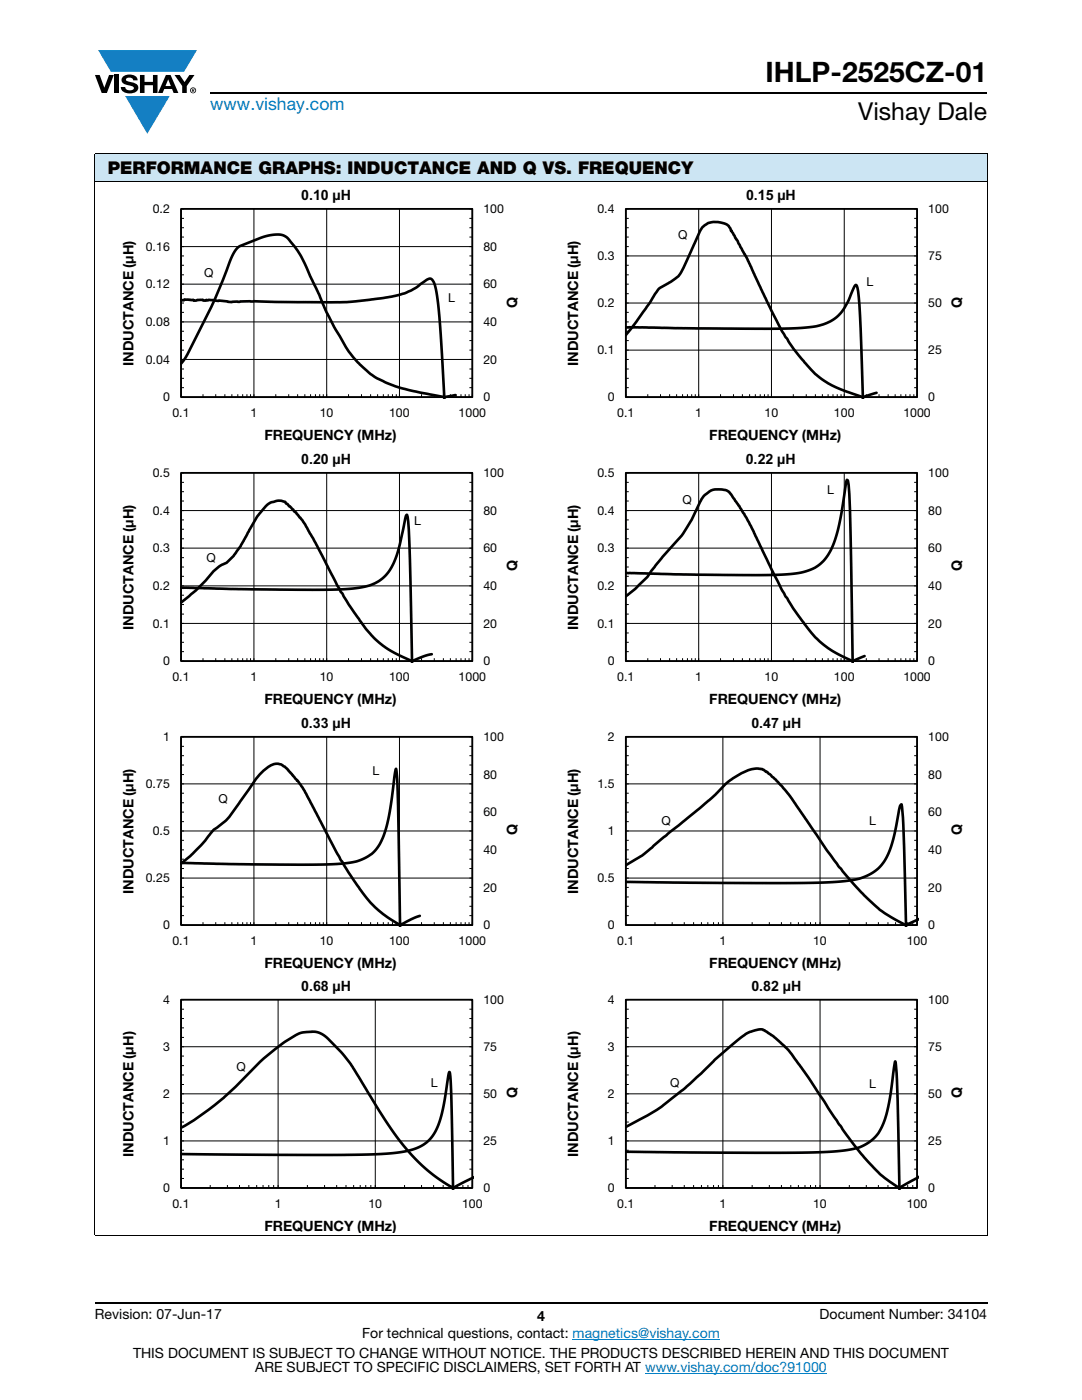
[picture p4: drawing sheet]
<svg xmlns="http://www.w3.org/2000/svg" width="216mm" height="279mm" viewBox="0 0 216 279" stroke-linecap="round" stroke-linejoin="round" font-family="sans-serif">
<g fill="#147fc3">
<path d="M19.6 10h19.7l-2.6 4.3h-1.1h-13.5z"/>
<path d="M25 19.2h8.9l-4.5 7.5z"/>
</g>
<g fill="#000">
<path d="M18.9 15h1l.9 2.5 1-2.5h.9l-1.4 3.6h-1zM22.9 15h.9v3.6h-.9zM24.6 15.3a2.1 2.1 0 0 1 2.8 .3l.1 .4h-.9a.79 .79 0 0 0-.7-.5 .79 .79 0 0 0-.8 .4l.3 .3 1 .2a1.08 1.08 0 0 1 1.2 1 1.08 1.08 0 0 1-1.1 1.2 1.73 1.73 0 0 1-2.4-1.2h.9a.96 .96 0 0 0 .8 .6 .96 .96 0 0 0 .9-.4 1.31 1.31 0 0 0-1.2-.6 1.03 1.03 0 0 1-1.1-.6 1.03 1.03 0 0 1 .2-1.1zM27.9 15h.9v1.3h1.7v-1.3h.9v3.6h-.9v-1.6h-1.7v1.6h-.9zM34.8 15h1.1l.9 1.4 1-1.4h1l-1.5 2.2v1.4h-.9v-1.4z"/>
<path d="M33.6 15.9l.5 1.3h-1.1zM33.1 15l-1.6 3.6h1l.3-.8h1.5l.3 .8h1l-1.6-3.6z"/>
<path d="M38.4 17.8h.2v.2h-.2zM38.3 17.7v.7h.1v-.3l.4 .3-.2-.3 .2-.2-.1-.2z"/>
<path d="M38.1 18a.46 .46 0 0 1 .9 0 .46 .46 0 0 1-.9 0zM37.9 18a.6 .6 0 0 0 1.2 0 .6 .6 0 0 0-1.2 0z"/>
</g>
<path d="M42 18.6h155M18.9 260h178.1" fill="none" stroke="#000" stroke-width=".36"/>
<path d="M114.3 267.3h29.3M128.7 274h36.3" fill="none" stroke="#007ec4" stroke-width=".2"/>
<path d="M18.9 30.7h178.1v5.5h-178.1z" fill="#cce5f3"/>
<path d="M18.9 30.7h178.1M18.9 36.2h178.1M18.9 30.8v215.6M197 30.8v215.6M18.9 246.5h178.1" fill="none" stroke="#000" stroke-width=".2"/>
<path d="M24.3 37.5h79.5v50.9h-79.5z" fill="#fff"/>
<g fill="none" stroke="#000" stroke-width=".2">
<path d="M36.1 41.7h58.2v37.6h-58.2zM36.1 56.7h58.2M36.1 49.2h58.2M36.1 58.6h.6M36.1 54.8h.6M36.1 52.9h.6M36.1 51.1h.6M36.1 47.3h.6M36.1 45.4h.6M36.1 43.6h.6M50.7 41.7v37.6M65.2 41.7v37.6"/>
<path d="M79.7 41.7v37.6M93.7 58.6h.6M93.7 54.8h.6M93.7 52.9h.6M93.7 51.1h.6M93.7 47.3h.6M93.7 45.4h.6M93.7 43.6h.6M36.1 71.7h58.2M36.1 64.2h58.2M36.1 77.4h.6M36.1 75.5h.6"/>
<path d="M36.1 73.6h.6M36.1 69.9h.6M36.1 68h.6M36.1 66.1h.6M36.1 62.3h.6M36.1 60.5h.6M40.5 78.7v.6M43 78.7v.6M44.9 78.7v.6M46.3 78.7v.6M47.5 78.7v.6M48.4 78.7v.6"/>
<path d="M49.3 78.7v.6M50 78.7v.6M55 78.7v.6M57.6 78.7v.6M59.4 78.7v.6M60.8 78.7v.6M62 78.7v.6M62.9 78.7v.6M63.8 78.7v.6M64.5 78.7v.6M69.5 78.7v.6M72.1 78.7v.6"/>
<path d="M74 78.7v.6M75.3 78.7v.6M76.5 78.7v.6M77.5 78.7v.6M78.3 78.7v.6M79.1 78.7v.6M84.1 78.7v.6M86.7 78.7v.6M88.5 78.7v.6M89.9 78.7v.6M91 78.7v.6M92 78.7v.6"/>
<path d="M92.8 78.7v.6M93.6 78.7v.6M93.7 77.4h.6M93.7 75.5h.6M93.7 73.6h.6M93.7 69.9h.6M93.7 68h.6M93.7 66.1h.6M93.7 62.3h.6M93.7 60.5h.6"/>
</g>
<path d="M36.1 41.7h58.2v37.6h-58.2z" fill="none" stroke="#000" stroke-width=".35"/>
<path d="M36.1 59.9h.5l.3-.1h1.7l.1 .2 1.7-.2 .2 .2h.3l.2-.1 .3 .1 .4-.2 4.4 .5 4.5-.2 4.8 .2h13.8l7.2-.8 3.1-.6 2.5-1 2.7-1.8a1.01 1.01 0 0 1 1.1-.5 1.01 1.01 0 0 1 .7 .9l.6 2.2 .4 4.1 1.1 16.8M36.1 72.6l1.4-2 4.7-9.4 2.2-5.2 1.7-4.5 1-1.7 .7-.7 4.6-1.8 1.8-.4 1.7-.1 .8 .3 .8 .5 2.4 3.3 3.8 7.9 1.4 3.5 1.6 2.9 2.9 5 2.2 2.5 2.1 1.9 .9 .6 2.2 1.2 1.9 .7 3.3 .9 6.2 1.2 2.5-.4" fill="none" stroke="#000" stroke-width=".53"/>
<g fill="#fff">
<path d="M89.4 57.8h1.4v3h-1.4z"/>
<path d="M40.7 52.8h1.9v3h-1.9z"/>
<path d="M113 37.5h79.6v50.9h-79.6z"/>
</g>
<g fill="none" stroke="#000" stroke-width=".2">
<path d="M124.9 41.7h58.1v37.6h-58.1zM124.9 58.6h.6M124.9 56.7h.6M124.9 54.8h.6M124.9 52.9h.6M124.9 49.2h.6M124.9 47.3h.6M124.9 45.4h.6M124.9 43.6h.6M139.4 41.7v37.6M153.9 41.7v37.6M168.5 41.7v37.6"/>
<path d="M182.4 58.6h.6M182.4 56.7h.6M182.4 54.8h.6M182.4 52.9h.6M182.4 49.2h.6M182.4 47.3h.6M182.4 45.4h.6M182.4 43.6h.6M183 51.1h-58.1M124.9 77.4h.6M124.9 75.5h.6M124.9 73.6h.6"/>
<path d="M124.9 71.7h.6M124.9 68h.6M124.9 66.1h.6M124.9 64.2h.6M124.9 62.3h.6M129.3 78.7v.6M131.8 78.7v.6M133.6 78.7v.6M135 78.7v.6M136.2 78.7v.6M137.2 78.7v.6M138 78.7v.6"/>
<path d="M138.7 78.7v.6M143.8 78.7v.6M146.4 78.7v.6M148.1 78.7v.6M149.6 78.7v.6M150.7 78.7v.6M151.7 78.7v.6M152.5 78.7v.6M153.3 78.7v.6M158.3 78.7v.6M160.9 78.7v.6M162.7 78.7v.6"/>
<path d="M164.1 78.7v.6M165.2 78.7v.6M166.2 78.7v.6M167.1 78.7v.6M167.8 78.7v.6M172.9 78.7v.6M175.4 78.7v.6M177.2 78.7v.6M178.6 78.7v.6M179.8 78.7v.6M180.7 78.7v.6M181.6 78.7v.6"/>
<path d="M182.3 78.7v.6M182.4 77.4h.6M182.4 75.5h.6M182.4 73.6h.6M182.4 71.7h.6M182.4 68h.6M182.4 66.1h.6M182.4 64.2h.6M182.4 62.3h.6M183 69.9h-58.1M183 60.5h-58.1"/>
</g>
<path d="M124.9 41.7h58.1v37.6h-58.1z" fill="none" stroke="#000" stroke-width=".35"/>
<path d="M124.9 65.3l29.1 .3 5.3-.1 3.6-.4 1.4-.4 1.4-.6 1.7-1.3 .9-1 .8-1.5 1.3-2.9 .4-.5a4.9 4.9 0 0 1 .6 2.9l.8 19.8M124.9 66.9l3.9-5.3 2.6-3.9 2.6-1.5 1.4-1.1 .3-.4 4.4-9.3 1.2-.9 .5-.1 1.5-.1 .8 .2 .7 .2 .6 .4 .5 1 .1-.1 1.2 2.1 1.9 3.6 4 8.6 2.8 5.5 2.5 3.9 3.5 4.2 2.1 1.8 2.8 1.6 4.1 1.5a2.19 2.19 0 0 0 2.2 .1l1.8-.5" fill="none" stroke="#000" stroke-width=".53"/>
<g fill="#fff">
<path d="M172.9 54.7h1.4v2.9h-1.4z"/>
<path d="M135.3 45.3h1.9v2.9h-1.9z"/>
<path d="M24.3 90.1h79.5v51h-79.5z"/>
</g>
<g fill="none" stroke="#000" stroke-width=".2">
<path d="M36.1 94.4h58.2v37.5h-58.2zM36.1 100h.6M36.1 98.1h.6M36.1 96.3h.6M50.7 94.4v37.5M65.2 94.4v37.5M79.7 94.4v37.5M93.7 100h.6M93.7 98.1h.6M93.7 96.3h.6M36.1 116.9h58.2M36.1 109.4h58.2"/>
<path d="M36.1 101.9h58.2M36.1 118.8h.6M36.1 115h.6M36.1 113.2h.6M36.1 111.3h.6M36.1 107.5h.6M36.1 105.6h.6M36.1 103.8h.6M93.7 118.8h.6M93.7 115h.6M93.7 113.2h.6M93.7 111.3h.6"/>
<path d="M93.7 107.5h.6M93.7 105.6h.6M93.7 103.8h.6M36.1 124.4h58.2M36.1 130h.6M36.1 128.2h.6M36.1 126.3h.6M36.1 122.6h.6M36.1 120.6h.6M40.5 131.4v.5M43 131.4v.5M44.9 131.4v.5"/>
<path d="M46.3 131.4v.5M47.5 131.4v.5M48.4 131.4v.5M49.3 131.4v.5M50 131.4v.5M55 131.4v.5M57.6 131.4v.5M59.4 131.4v.5M60.8 131.4v.5M62 131.4v.5M62.9 131.4v.5M63.8 131.4v.5"/>
<path d="M64.5 131.4v.5M69.5 131.4v.5M72.1 131.4v.5M74 131.4v.5M75.3 131.4v.5M76.5 131.4v.5M77.5 131.4v.5M78.3 131.4v.5M79.1 131.4v.5M84.1 131.4v.5M86.7 131.4v.5M88.5 131.4v.5"/>
<path d="M89.9 131.4v.5M91 131.4v.5M92 131.4v.5M92.8 131.4v.5M93.6 131.4v.5M93.7 130h.6M93.7 128.2h.6M93.7 126.3h.6M93.7 122.6h.6M93.7 120.6h.6"/>
</g>
<path d="M36.1 94.4h58.2v37.5h-58.2z" fill="none" stroke="#000" stroke-width=".35"/>
<path d="M36.1 117.3l13.9 .3 15.2 .1 5.2-.2 3.5-.7 1.5-.7 1.1-.8 1-1.2 .8-1.2 1.2-3.1 1.4-6.6 .2-.5 .4 1.4 .2 4.2 .5 24M36.1 120.2l3-2.3 1.9-2 1.7-1.9 1.1-1 1.4-.7 1.4-1.4 1.4-1.9 3.3-5.9 1.7-2.1 1.2-.8 1.2-.3 .8 .1 .7 .2 .2 .3 1.4 1.2 2.3 2.8 2.5 4.4 4.7 9.2 1.6 2.6 3.4 4.8 1.7 1.9 1.8 1.5 2.1 1.3 2.4 1.2a1.74 1.74 0 0 0 2.2 .1l1.7-.6 1.3-.3" fill="none" stroke="#000" stroke-width=".53"/>
<g fill="#fff">
<path d="M82.7 102.5h1.4v2.9h-1.4z"/>
<path d="M41.2 109.8h1.9v2.9h-1.9z"/>
<path d="M113 90.1h79.6v51h-79.6z"/>
</g>
<g fill="none" stroke="#000" stroke-width=".2">
<path d="M124.9 94.4h58.1v37.5h-58.1zM124.9 100h.6M124.9 98.1h.6M124.9 96.3h.6M139.4 94.4v37.5M153.9 94.4v37.5M168.5 94.4v37.5M182.4 100h.6M182.4 98.1h.6M182.4 96.3h.6M124.9 118.8h.6M124.9 115h.6"/>
<path d="M124.9 113.2h.6M124.9 111.3h.6M124.9 107.5h.6M124.9 105.6h.6M124.9 103.8h.6M182.4 118.8h.6M182.4 115h.6M182.4 113.2h.6M182.4 111.3h.6M182.4 107.5h.6M182.4 105.6h.6M182.4 103.8h.6"/>
<path d="M183 116.9h-58.1M183 109.4h-58.1M183 101.9h-58.1M124.9 130h.6M124.9 128.2h.6M124.9 126.3h.6M124.9 122.6h.6M124.9 120.6h.6M129.3 131.4v.5M131.8 131.4v.5M133.6 131.4v.5M135 131.4v.5"/>
<path d="M136.2 131.4v.5M137.2 131.4v.5M138 131.4v.5M138.7 131.4v.5M143.8 131.4v.5M146.4 131.4v.5M148.1 131.4v.5M149.6 131.4v.5M150.7 131.4v.5M151.7 131.4v.5M152.5 131.4v.5M153.3 131.4v.5"/>
<path d="M158.3 131.4v.5M160.9 131.4v.5M162.7 131.4v.5M164.1 131.4v.5M165.2 131.4v.5M166.2 131.4v.5M167.1 131.4v.5M167.8 131.4v.5M172.9 131.4v.5M175.4 131.4v.5M177.2 131.4v.5M178.6 131.4v.5"/>
<path d="M179.8 131.4v.5M180.7 131.4v.5M181.6 131.4v.5M182.3 131.4v.5M182.4 130h.6M182.4 128.2h.6M182.4 126.3h.6M182.4 122.6h.6M182.4 120.6h.6M183 124.4h-58.1"/>
</g>
<path d="M124.9 94.4h58.1v37.5h-58.1z" fill="none" stroke="#000" stroke-width=".35"/>
<path d="M124.9 114.4l14.4 .3h14.6l5.1-.3 2.9-.8 1.3-.7 1.2-1 .9-1.3 .9-1.8 1.2-4 1.5-8.6 .1-.4h.1l.3 2 .2 4.6 .5 29.9M124.9 119l1.9-1.5 2.4-2.4 3-4 3.8-4.2 2-3.2 1.7-3.6 .8-1.2 1.1-.8 .7-.3 1.3-.1 1.2 .1 .7 .4 .4 .4 2.6 4 1.9 3.5 5.7 11.7 3 4.8 2.8 3.7 1.7 1.7 2.3 1.8 2.9 1.5a2.04 2.04 0 0 0 2 .4l1.7-.8" fill="none" stroke="#000" stroke-width=".53"/>
<g fill="#fff">
<path d="M165.1 96.1h1.4v2.9h-1.4z"/>
<path d="M136.2 98.2h1.9v2.9h-1.9z"/>
<path d="M24.3 142.8h79.5v51h-79.5z"/>
</g>
<g fill="none" stroke="#000" stroke-width=".2">
<path d="M36.1 147.1h58.2v37.5h-58.2zM36.1 156.4h58.2M36.1 158.3h.6M36.1 154.6h.6M36.1 152.7h.6M36.1 150.8h.6M36.1 148.9h.6M50.7 147.1v37.5M65.2 147.1v37.5M79.7 147.1v37.5M93.7 158.3h.6M93.7 154.6h.6"/>
<path d="M93.7 152.7h.6M93.7 150.8h.6M93.7 148.9h.6M36.1 175.2h58.2M36.1 165.8h58.2M36.1 179h.6M36.1 177.1h.6M36.1 173.3h.6M36.1 171.5h.6M36.1 169.6h.6M36.1 167.7h.6M36.1 164h.6"/>
<path d="M36.1 162.1h.6M36.1 160.2h.6M93.7 179h.6M93.7 177.1h.6M93.7 173.3h.6M93.7 171.5h.6M93.7 169.6h.6M93.7 167.7h.6M93.7 164h.6M93.7 162.1h.6M93.7 160.2h.6M36.1 182.7h.6"/>
<path d="M36.1 180.9h.6M40.5 184v.6M43 184v.6M44.9 184v.6M46.3 184v.6M47.5 184v.6M48.4 184v.6M49.3 184v.6M50 184v.6M55 184v.6M57.6 184v.6M59.4 184v.6"/>
<path d="M60.8 184v.6M62 184v.6M62.9 184v.6M63.8 184v.6M64.5 184v.6M69.5 184v.6M72.1 184v.6M74 184v.6M75.3 184v.6M76.5 184v.6M77.5 184v.6M78.3 184v.6"/>
<path d="M79.1 184v.6M84.1 184v.6M86.7 184v.6M88.5 184v.6M89.9 184v.6M91 184v.6M92 184v.6M92.8 184v.6M93.6 184v.6M93.7 182.7h.6M93.7 180.9h.6"/>
</g>
<path d="M36.1 147h58.2v37.6h-58.2z" fill="none" stroke="#000" stroke-width=".35"/>
<path d="M36.1 172.2l14.3 .3h13.7l5.2-.3 1.8-.3 1.1-.4 1.9-1 .7-.7 1-1.3 .8-1.7 .5-1.9 .6-2.6 1.3-8.9 .2 1.8 .2 3.9 .4 25.8M36.1 172.3l1.8-1.4 2.2-2.2 2.6-3.1 2.3-1.8 .7-.7 5.4-7.6 1.4-1.6 1.1-.9 1-.5 .9-.1 .5 .1 1.4 1 2 2.3 1 1.4 7.6 14.4 3.8 5.8 1.9 2.5 1.1 1.1 1.7 1.5 1.9 1.2a2.31 2.31 0 0 0 1.8 .7l3.6-1.6" fill="none" stroke="#000" stroke-width=".53"/>
<g fill="#fff">
<path d="M74.3 152.3h1.4v2.9h-1.4z"/>
<path d="M43.6 158h1.9v2.9h-1.9z"/>
<path d="M113 142.8h79.6v51h-79.6z"/>
</g>
<g fill="none" stroke="#000" stroke-width=".2">
<path d="M124.9 147.1h58.1v37.5h-58.1zM124.9 158.3h.6M124.9 154.6h.6M124.9 152.7h.6M124.9 150.8h.6M124.9 148.9h.6M144.2 147.1v37.5M163.6 147.1v37.5M182.4 158.3h.6M182.4 154.6h.6M182.4 152.7h.6M182.4 150.8h.6"/>
<path d="M182.4 148.9h.6M183 156.4h-58.1M124.9 179h.6M124.9 177.1h.6M124.9 173.3h.6M124.9 171.5h.6M124.9 169.6h.6M124.9 167.7h.6M124.9 164h.6M124.9 162.1h.6M124.9 160.2h.6M182.4 179h.6"/>
<path d="M182.4 177.1h.6M182.4 173.3h.6M182.4 171.5h.6M182.4 169.6h.6M182.4 167.7h.6M182.4 164h.6M182.4 162.1h.6M182.4 160.2h.6M183 175.2h-58.1M183 165.8h-58.1M124.9 182.7h.6M124.9 180.9h.6"/>
<path d="M130.7 184v.6M134.1 184v.6M136.5 184v.6M138.4 184v.6M140 184v.6M141.2 184v.6M142.4 184v.6M143.4 184v.6M150.1 184v.6M153.5 184v.6M155.9 184v.6M157.8 184v.6"/>
<path d="M159.3 184v.6M160.6 184v.6M161.7 184v.6M162.7 184v.6M169.5 184v.6M172.9 184v.6M175.3 184v.6M177.2 184v.6M178.7 184v.6M180 184v.6M181.1 184v.6M182.1 184v.6"/>
<path d="M182.4 182.7h.6M182.4 180.9h.6"/>
</g>
<path d="M124.9 147h58.1v37.6h-58.1z" fill="none" stroke="#000" stroke-width=".35"/>
<path d="M124.9 176l29.5 .2 12.1-.2 3.2-.3 2.3-.5 2.3-1.1 1.6-1.5a18.1 18.1 0 0 0 3.1-8.5l.5-2.9 .3-.7 .3 1.3 .2 3.6 .5 19.5M124.9 172.7l3.7-2.3 12.9-10.7 4.2-4 2.2-1.4 1.4-.6 1.6-.3 1.1 .1 1.1 .6 1.7 1.5 2.6 3 7.6 11.1 2.4 3.2 3.4 4 1.7 1.9 3 2.7 4.4 2.7a1.81 1.81 0 0 0 2.2-.2l1.2-.5" fill="none" stroke="#000" stroke-width=".53"/>
<g fill="#fff">
<path d="M173.4 162.4h1.4v2.9h-1.4z"/>
<path d="M132 162.4h1.9v2.9h-1.9z"/>
<path d="M24.3 195.4h79.5v50.7h-79.5z"/>
</g>
<g fill="none" stroke="#000" stroke-width=".2">
<path d="M36.1 199.5h58.2v37.6h-58.2zM55.5 199.5v37.6M74.9 199.5v37.6M36.1 218.3h58.2M36.1 208.9h58.2M36.1 216.4h.6M36.1 214.5h.6M36.1 212.7h.6M36.1 210.8h.6M36.1 207h.6M36.1 205.1h.6M36.1 203.3h.6"/>
<path d="M36.1 201.4h.6M93.7 216.4h.6M93.7 214.5h.6M93.7 212.7h.6M93.7 210.8h.6M93.7 207h.6M93.7 205.1h.6M93.7 203.3h.6M93.7 201.4h.6M36.1 227.7h58.2M36.1 235.2h.6M36.1 233.3h.6"/>
<path d="M36.1 231.5h.6M36.1 229.6h.6M36.1 225.8h.6M36.1 223.9h.6M36.1 222.1h.6M36.1 220.2h.6M41.9 236.5v.6M45.4 236.5v.6M47.8 236.5v.6M49.7 236.5v.6M51.2 236.5v.6M52.5 236.5v.6"/>
<path d="M53.6 236.5v.6M54.6 236.5v.6M61.3 236.5v.6M64.8 236.5v.6M67.2 236.5v.6M69 236.5v.6M70.6 236.5v.6M71.9 236.5v.6M73 236.5v.6M74 236.5v.6M80.7 236.5v.6M84.1 236.5v.6"/>
<path d="M86.5 236.5v.6M88.4 236.5v.6M90 236.5v.6M91.3 236.5v.6M92.4 236.5v.6M93.4 236.5v.6M93.7 235.2h.6M93.7 233.3h.6M93.7 231.5h.6M93.7 229.6h.6M93.7 225.8h.6M93.7 223.9h.6"/>
<path d="M93.7 222.1h.6M93.7 220.2h.6"/>
</g>
<path d="M36.1 199.5h58.2v37.6h-58.2z" fill="none" stroke="#000" stroke-width=".35"/>
<path d="M36.1 230.3l36 .1 6.4-.3 3.8-.7 1.6-.6 1.2-.8 1.1-1.1 .8-1.4 .7-1.6 .5-2 1.5-8 .2 1.1 .1 3.7 .4 18.7M36.1 225.1l2.6-1.5 5.9-4.5 8-7.8 4.2-3.3 3.2-1.8 2.3-.3h.8l1.1 .5 .9 .6 3.7 3.8 1.2 1.6 5.8 9.4 2.8 4.2 2.6 3.4 3 3.2 2.9 2.4 3.3 2.1 4.1-2.1" fill="none" stroke="#000" stroke-width=".53"/>
<g fill="#fff">
<path d="M86 214.6h1.4v2.9h-1.4z"/>
<path d="M47.2 211.3h1.9v2.9h-1.9z"/>
<path d="M113 195.4h79.6v50.7h-79.6z"/>
</g>
<g fill="none" stroke="#000" stroke-width=".2">
<path d="M124.9 199.5h58.1v37.6h-58.1zM144.2 199.5v37.6M163.6 199.5v37.6M124.9 216.4h.6M124.9 214.5h.6M124.9 212.7h.6M124.9 210.8h.6M124.9 207h.6M124.9 205.1h.6M124.9 203.3h.6M124.9 201.4h.6M182.4 216.4h.6"/>
<path d="M182.4 214.5h.6M182.4 212.7h.6M182.4 210.8h.6M182.4 207h.6M182.4 205.1h.6M182.4 203.3h.6M182.4 201.4h.6M183 218.3h-58.1M183 208.9h-58.1M124.9 235.2h.6M124.9 233.3h.6M124.9 231.5h.6"/>
<path d="M124.9 229.6h.6M124.9 225.8h.6M124.9 223.9h.6M124.9 222.1h.6M124.9 220.2h.6M130.7 236.5v.6M134.1 236.5v.6M136.5 236.5v.6M138.4 236.5v.6M140 236.5v.6M141.2 236.5v.6M142.4 236.5v.6"/>
<path d="M143.4 236.5v.6M150.1 236.5v.6M153.5 236.5v.6M155.9 236.5v.6M157.8 236.5v.6M159.3 236.5v.6M160.6 236.5v.6M161.7 236.5v.6M162.7 236.5v.6M169.5 236.5v.6M172.9 236.5v.6M175.3 236.5v.6"/>
<path d="M177.2 236.5v.6M178.7 236.5v.6M180 236.5v.6M181.1 236.5v.6M182.1 236.5v.6M182.4 235.2h.6M182.4 233.3h.6M182.4 231.5h.6M182.4 229.6h.6M182.4 225.8h.6M182.4 223.9h.6M182.4 222.1h.6"/>
<path d="M182.4 220.2h.6M183 227.7h-58.1"/>
</g>
<path d="M124.9 199.5h58.1v37.6h-58.1z" fill="none" stroke="#000" stroke-width=".35"/>
<path d="M124.9 229.9l30.5 .2 6.9-.1 4.5-.2 3.1-.4 2.1-.6 2.2-1.4 1.3-1.7a23.4 23.4 0 0 0 2.4-9.1l.7-4.8 .2 1.3 .2 3.9 .5 20.4M124.9 224.9l4.4-2.3 2.8-1.8 4.5-3.6 3.3-2.9 2.9-2.9 5.9-5 2-.8 1.4-.2 2.3 1.5 2.9 2.7 4 5.4 6.1 9.3 3.4 4.6 1.7 2.2 3 3.1 3.2 2.4a1.11 1.11 0 0 0 1.7-.1l2.9-1.6" fill="none" stroke="#000" stroke-width=".53"/>
<g fill="#fff">
<path d="M173.4 214.8h1.4v2.9h-1.4z"/>
<path d="M133.7 214.6h1.9v2.9h-1.9z"/>
</g>
<text font-size="5.6" x="152.8" y="16.4">IHLP-2525CZ-01</text>
<text font-size="4.9" x="171.3" y="24">Vishay Dale</text>
<text font-size="3.5" fill="#007ec4" x="42" y="21.9">www.vishay.com</text>
<text font-size="3.5" x="21.5" y="34.8">PERFORMANCE GRAPHS: INDUCTANCE AND Q VS. FREQUENCY</text>
<g font-size="2.8">
<text x="60.1" y="39.9">0.10 µH</text>
<text x="148.9" y="39.9">0.15 µH</text>
<text x="103.2" y="61.4" transform="rotate(-90 103.2 61.4)">Q</text>
<text x="191.9" y="61.4" transform="rotate(-90 191.9 61.4)">Q</text>
<text x="26.6" y="73.1" transform="rotate(-90 26.6 73.1)">INDUCTANCE (μH)</text>
<text x="115.4" y="73.1" transform="rotate(-90 115.4 73.1)">INDUCTANCE (μH)</text>
<text x="52.8" y="87.8">FREQUENCY (MHz)</text>
<text x="141.5" y="87.8">FREQUENCY (MHz)</text>
<text x="60.1" y="92.6">0.20 µH</text>
<text x="148.8" y="92.6">0.22 µH</text>
<text x="103.2" y="114.1" transform="rotate(-90 103.2 114.1)">Q</text>
<text x="191.9" y="114.1" transform="rotate(-90 191.9 114.1)">Q</text>
<text x="26.6" y="125.8" transform="rotate(-90 26.6 125.8)">INDUCTANCE (μH)</text>
<text x="115.4" y="125.8" transform="rotate(-90 115.4 125.8)">INDUCTANCE (μH)</text>
<text x="52.8" y="140.5">FREQUENCY (MHz)</text>
<text x="141.5" y="140.5">FREQUENCY (MHz)</text>
<text x="60.1" y="145.3">0.33 µH</text>
<text x="149.9" y="145.3">0.47 µH</text>
<text x="103.2" y="166.7" transform="rotate(-90 103.2 166.7)">Q</text>
<text x="191.9" y="166.7" transform="rotate(-90 191.9 166.7)">Q</text>
<text x="26.6" y="178.5" transform="rotate(-90 26.6 178.5)">INDUCTANCE (μH)</text>
<text x="115.4" y="178.5" transform="rotate(-90 115.4 178.5)">INDUCTANCE (μH)</text>
<text x="52.8" y="193.1">FREQUENCY (MHz)</text>
<text x="60.1" y="197.7">0.68 µH</text>
<text x="141.5" y="193.1">FREQUENCY (MHz)</text>
<text x="149.9" y="197.7">0.82 µH</text>
<text x="103.2" y="219.2" transform="rotate(-90 103.2 219.2)">Q</text>
<text x="191.9" y="219.2" transform="rotate(-90 191.9 219.2)">Q</text>
<text x="26.6" y="230.9" transform="rotate(-90 26.6 230.9)">INDUCTANCE (μH)</text>
<text x="115.4" y="230.9" transform="rotate(-90 115.4 230.9)">INDUCTANCE (μH)</text>
<text x="52.8" y="245.6">FREQUENCY (MHz)</text>
<text x="141.5" y="245.6">FREQUENCY (MHz)</text>
<text x="18.9" y="263.3">Revision: 07-Jun-17</text>
<text x="107.2" y="263.6">4</text>
<text x="163.6" y="263.3">Document Number: 34104</text>
<text x="72.3" y="267.1">For technical questions, contact: magnetics@vishay.com</text>
<text x="26.5" y="271">THIS DOCUMENT IS SUBJECT TO CHANGE WITHOUT NOTICE. THE PRODUCTS DESCRIBED HEREIN AND THIS DOCUMENT</text>
<text x="50.9" y="273.8">ARE SUBJECT TO SPECIFIC DISCLAIMERS, SET FORTH AT www.vishay.com/doc?91000</text>
</g>
<g font-size="2.5">
<text x="30.5" y="42.5">0.2</text>
<text x="96.5" y="42.5">100</text>
<text x="119.2" y="42.5">0.4</text>
<text x="135.3" y="47.7">Q</text>
<text x="185.2" y="42.5">100</text>
<text x="29.1" y="50">0.16</text>
<text x="96.5" y="50">80</text>
<text x="119.2" y="51.9">0.3</text>
<text x="185.2" y="51.9">75</text>
<text x="29.1" y="57.5">0.12</text>
<text x="40.7" y="55.2">Q</text>
<text x="96.5" y="57.5">60</text>
<text x="172.9" y="57">L</text>
<text x="29.1" y="65.1">0.08</text>
<text x="89.4" y="60.2">L</text>
<text x="96.5" y="65.1">40</text>
<text x="119.2" y="61.3">0.2</text>
<text x="185.2" y="61.3">50</text>
<text x="119.2" y="70.7">0.1</text>
<text x="185.2" y="70.7">25</text>
<text x="29.1" y="72.6">0.04</text>
<text x="96.5" y="72.6">20</text>
<text x="32.5" y="80.1">0</text>
<text x="34.4" y="83.2">0.1</text>
<text x="50" y="83.2">1</text>
<text x="63.8" y="83.2">10</text>
<text x="77.7" y="83.2">100</text>
<text x="91.5" y="83.2">1000</text>
<text x="96.5" y="80.1">0</text>
<text x="121.3" y="80.1">0</text>
<text x="123.2" y="83.2">0.1</text>
<text x="138.7" y="83.2">1</text>
<text x="152.6" y="83.2">10</text>
<text x="166.4" y="83.2">100</text>
<text x="180.3" y="83.2">1000</text>
<text x="185.2" y="80.1">0</text>
<text x="30.5" y="95.2">0.5</text>
<text x="96.5" y="95.2">100</text>
<text x="119.2" y="95.2">0.5</text>
<text x="185.2" y="95.2">100</text>
<text x="136.2" y="100.6">Q</text>
<text x="165.1" y="98.5">L</text>
<text x="30.5" y="102.7">0.4</text>
<text x="82.7" y="104.8">L</text>
<text x="96.5" y="102.7">80</text>
<text x="119.2" y="102.7">0.4</text>
<text x="185.2" y="102.7">80</text>
<text x="30.5" y="110.2">0.3</text>
<text x="41.2" y="112.2">Q</text>
<text x="96.5" y="110.2">60</text>
<text x="119.2" y="110.2">0.3</text>
<text x="185.2" y="110.2">60</text>
<text x="30.5" y="117.7">0.2</text>
<text x="96.5" y="117.7">40</text>
<text x="119.2" y="117.7">0.2</text>
<text x="185.2" y="117.7">40</text>
<text x="30.5" y="125.3">0.1</text>
<text x="96.5" y="125.3">20</text>
<text x="119.2" y="125.3">0.1</text>
<text x="185.2" y="125.3">20</text>
<text x="32.5" y="132.8">0</text>
<text x="34.4" y="135.9">0.1</text>
<text x="50" y="135.9">1</text>
<text x="63.8" y="135.9">10</text>
<text x="77.7" y="135.9">100</text>
<text x="91.5" y="135.9">1000</text>
<text x="96.5" y="132.8">0</text>
<text x="121.3" y="132.8">0</text>
<text x="123.2" y="135.9">0.1</text>
<text x="138.7" y="135.9">1</text>
<text x="152.6" y="135.9">10</text>
<text x="166.4" y="135.9">100</text>
<text x="180.3" y="135.9">1000</text>
<text x="185.2" y="132.8">0</text>
<text x="32.5" y="147.9">1</text>
<text x="96.5" y="147.9">100</text>
<text x="121.3" y="147.9">2</text>
<text x="185.2" y="147.9">100</text>
<text x="74.3" y="154.6">L</text>
<text x="96.5" y="155.4">80</text>
<text x="185.2" y="155.4">80</text>
<text x="29.1" y="157.3">0.75</text>
<text x="43.6" y="160.3">Q</text>
<text x="119.2" y="157.3">1.5</text>
<text x="30.5" y="166.7">0.5</text>
<text x="96.5" y="162.9">60</text>
<text x="121.3" y="166.7">1</text>
<text x="132" y="164.7">Q</text>
<text x="173.4" y="164.7">L</text>
<text x="185.2" y="162.9">60</text>
<text x="96.5" y="170.4">40</text>
<text x="185.2" y="170.4">40</text>
<text x="29.1" y="176.1">0.25</text>
<text x="96.5" y="177.9">20</text>
<text x="119.2" y="176.1">0.5</text>
<text x="185.2" y="177.9">20</text>
<text x="32.5" y="185.4">0</text>
<text x="96.5" y="185.5">0</text>
<text x="121.3" y="185.4">0</text>
<text x="185.2" y="185.5">0</text>
<text x="34.4" y="188.6">0.1</text>
<text x="50" y="188.6">1</text>
<text x="63.8" y="188.6">10</text>
<text x="77.7" y="188.6">100</text>
<text x="91.5" y="188.6">1000</text>
<text x="123.2" y="188.6">0.1</text>
<text x="143.6" y="188.6">1</text>
<text x="162.3" y="188.6">10</text>
<text x="180.9" y="188.6">100</text>
<text x="32.5" y="200.3">4</text>
<text x="96.5" y="200.3">100</text>
<text x="121.3" y="200.3">4</text>
<text x="185.2" y="200.3">100</text>
<text x="32.5" y="209.7">3</text>
<text x="96.5" y="209.7">75</text>
<text x="121.3" y="209.7">3</text>
<text x="185.2" y="209.7">75</text>
<text x="47.2" y="213.7">Q</text>
<text x="32.5" y="219.1">2</text>
<text x="86" y="216.9">L</text>
<text x="96.5" y="219.1">50</text>
<text x="121.3" y="219.1">2</text>
<text x="133.7" y="216.9">Q</text>
<text x="173.4" y="217.2">L</text>
<text x="185.2" y="219.1">50</text>
<text x="32.5" y="228.5">1</text>
<text x="96.5" y="228.5">25</text>
<text x="121.3" y="228.5">1</text>
<text x="185.2" y="228.5">25</text>
<text x="32.5" y="237.9">0</text>
<text x="96.5" y="237.9">0</text>
<text x="121.3" y="237.9">0</text>
<text x="185.2" y="237.9">0</text>
<text x="34.4" y="241">0.1</text>
<text x="54.8" y="241">1</text>
<text x="73.5" y="241">10</text>
<text x="92.2" y="241">100</text>
<text x="123.2" y="241">0.1</text>
<text x="143.6" y="241">1</text>
<text x="162.3" y="241">10</text>
<text x="180.9" y="241">100</text>
</g>
</svg>
